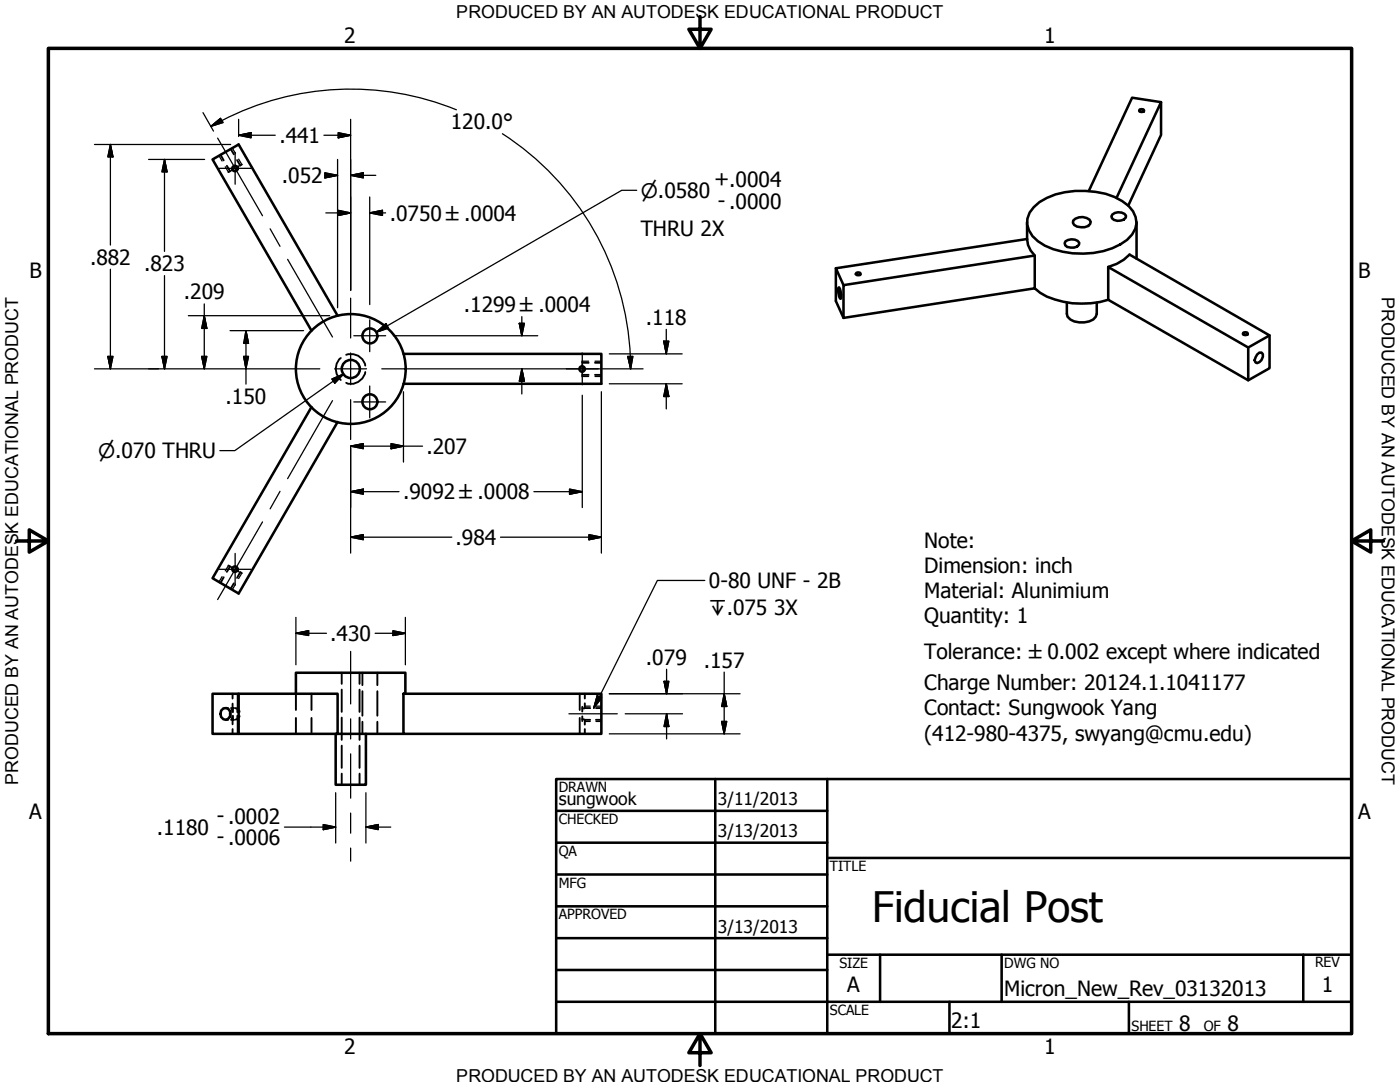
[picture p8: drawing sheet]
<svg xmlns="http://www.w3.org/2000/svg" width="279mm" height="216mm" viewBox="0 0 279 216" stroke-linecap="round" stroke-linejoin="round" font-family="sans-serif">
<!-- layer: Hidden (ANSI) -->
<g fill="none" stroke="#000" stroke-width=".51">
<path d="M222.8 39.5l8.9-19.1v6.5l-6.5 14.1M227.5 21.8h.7l.1 .3a.64 .64 0 0 1-1 0zM231.7 20.4l-5.8-.9-8.6 18.6M166.8 53.5v6.6l1.5 3.3M167.3 57.4l.1-.1 .2 .4a2.71 2.71 0 0 1 .2 1.9 2.43 2.43 0 0 1-.5-2.2zM168.3 56.9l38.2-5.9v6.5l-38.2 5.9zM170.9 54.4h.7l.2 .3a.64 .64 0 0 1-1 0zM205 44.3v3.5l.2 1.1 .5 1.1 .8 1M205 47.7l-38.2 5.8 1.5 3.4M206.3 41.3a13.4 13.4 0 0 1 10.4-3.2 13.5 13.5 0 0 1 8.5 3 4.2 4.2 0 0 1-.3 6.8 16.5 16.5 0 0 1-16.4 1.1 6 6 0 0 1-3.5-4.2v-1.2l.5-1.2zM206.5 57.5a14.2 14.2 0 0 0 9.3 3.1l3.7-.3 1.7-.5M212.7 48.1a2.05 2.05 0 0 1 2.7 .4 1.26 1.26 0 0 1-1.7 .9l-.7-.1-.4-.3-.1-.5z"/>
<path d="M214.2 44a2.47 2.47 0 0 1 3.2-.2l.3 .5a1.5 1.5 0 0 1-2 1l-.8-.1-.5-.3-.3-.5zM221.2 53.3l27.9 16v6.6l-27.9-16.1zM221.2 53.3l1.7-.7 1.4-.8 1.1-1 28 16.1-4.3 2.4M222 42.8a1.94 1.94 0 0 1 2.7 .3 1.33 1.33 0 0 1-1.7 1l-.7-.2-.4-.3-.1-.4zM226.8 44.3v7.3M67.4 63l-19.8-34.2-5.2 3 19.8 34.2M80.5 70.6h39.5v6h-39.5M212.9 60.4v2.2a2.31 2.31 0 0 0 2.5 1.7 3.5 3.5 0 0 0 3.3-1.1l.2-.6v-2.2M248.2 66.4h.7l.1 .2a.64 .64 0 0 1-1 0zM250.9 70.7l.4-.3h.5a1.33 1.33 0 0 1-.9 2.1l-.3-.2-.2-.4zM253.4 66.9v6.6l-4.3 2.4M62.2 81.2l-19.8 34.2 5.2 3 19.8-34.2"/>
<path d="M47.6 138.4h19.8v8h-19.8zM47.6 138.4h-5.2v8h5.2M59.1 138.4v-4.2h21.8v4.2M80.5 138.4h39.5v8h-39.5zM44.6 141.4l.5-.1a1.23 1.23 0 0 1 .9 1.2 1.23 1.23 0 0 1-.9 1.1 1.22 1.22 0 0 1-1.1-.9 1.22 1.22 0 0 1 .6-1.3zM46 142v.9M67 146.4v10.2h6v-10.2M67.4 146.4h13.1"/>
<circle cx="46.9" cy="33.6" r=".54"/>
<circle cx="70" cy="73.6" r="11"/>
<circle cx="70" cy="73.6" r="1.81"/>
<circle cx="73.8" cy="67" r="1.49"/>
<circle cx="116.2" cy="73.6" r=".54"/>
<circle cx="73.8" cy="80.2" r="1.49"/>
<circle cx="46.9" cy="113.6" r=".54"/>
</g>
<!-- layer: Visible (ANSI) -->
<g fill="none" stroke="#000" stroke-width=".38">
<path d="M44 30.9l.6 1.1M45.3 33.1l.6 1.1-.3 .2M46 29.7l.7 1.1M46.5 33.8l-.3 .2M47.3 31.9l.6 1.1 .4-.2M47.6 33.1l-.2 .2M68 71.4a2.87 2.87 0 0 0 0 4.4M69.1 70.8a2.85 2.85 0 0 1 3.8 2.2M72.9 74.2a2.85 2.85 0 0 1-3.8 2.2M116.2 72.1v.3h1.3M116.2 72.8v.3M116.2 74.1v.3"/>
<path d="M117.5 74.8h-1.3v.3M118.7 72.4h1.3M118.7 74.8h1.3M44.6 115.2l-.6 1.1M45.6 112.8l.3 .2-.6 1.1M46.2 113.2l.3 .1M46.7 116.4l-.7 1.1M47.4 113.9l.2 .1M48.3 114.4l-.4-.2-.6 1.1M46.4 138.4v1M47.4 138.4v3.3M59.1 138.4v3.3"/>
<path d="M62.2 138.4v3.3M68.2 134.2v2.3M68.2 137.6v4.4M71.8 134.2v2.3M71.8 137.6v4.4M72.3 134.2v2.5M72.3 137.9v4.9M75.3 134.2v2.5M75.3 137.9v4.9M115.7 138.4v3.3M116.7 138.4v1M45 141.3h.5"/>
<path d="M45 143.6h.5M46 142.9l.1 .2M46.1 141.3h.6l-.2 .1M46.1 141.8l-.1 .2M46.2 143.3l.3 .2M46.4 140.4v1M46.4 143.5v1M46.4 145.5v.9M46.5 143.5l.2 .1h-.6M46.5 141.4l-.3 .1M46.5 141.4v.7M46.5 142.8v.7"/>
<path d="M47 141.3l.4 .1M47.4 141.4l.4 .6M47.4 143.5l-.4 .1M47.4 141.4v.7M47.4 142.8v.7M47.4 143.3v3.1M47.8 142.9l-.4 .6M59.1 143.3v3.1M62.2 143.3v3.1M68.2 143.2v4.4M68.2 148.8v4.4M68.2 154.4v2.2"/>
<path d="M71.8 143.2v4.4M71.8 148.8v4.4M71.8 154.4v2.2M72.3 144v2.4M75.3 144v2.4M115.7 143.3v3.1M116.2 143.5h.2M116.2 141.4h.2M116.2 141v1M116.2 142.9v1M116.5 143.6h.2M116.7 141.3l-.2 .1"/>
<path d="M116.7 141.3h1.1M116.7 143.6h1.1M116.7 140.3v1M116.7 143.6v1M116.7 145.5v.9M118.9 141.3h1.1M118.9 143.6h1.1"/>
</g>
<!-- layer: Hidden Narrow (ANSI) -->
<g fill="none" stroke="#000" stroke-width=".25">
<path d="M43.7 31.1l.6 1M45 33.3l.6 1.1M46.4 29.5l.6 1.1M47.6 31.8l.7 1M116.2 72.1h1.3M116.2 75.1h1.3M118.7 72.1h1.3M118.7 75.1h1.3M44.3 115.1l-.6 1M45.6 112.8l-.6 1.1M47 116.6l-.6 1.1M48.3 114.4l-.7 1"/>
<path d="M116.7 140.9h1.1M116.7 144h1.1M118.9 140.9h1.1M118.9 144h1.1"/>
</g>
<!-- layer: Visible Narrow (ANSI) -->
<path d="M9.7 9.7h260v196.5h-260zM139.7 3.3v6.4l-2.2-3.9h4.4l-2.2 3.9M3.3 107.9h6.4l-3.9-2.2v4.5l3.9-2.3M269.7 107.9l3.9 2.3v-4.5l-3.9 2.2h6.4M139.7 206.2l2.2 3.9h-4.4l2.2-3.9v6.4" fill="none" stroke="#000" stroke-width=".7"/>
<!-- layer: Border (ANSI) -->
<g fill="none" stroke="#000" stroke-width=".51">
<path d="M111 155.4h158.7v50.8h-158.7zM142.7 155.4v50.8M165.1 155.4v50.8M111 161.8h54.1M111 168.1h54.1M111 174.5h54.1M165.1 171.2h104.6M111 180.8h54.1M111 187.2h54.1M111 193.5h54.1M111 199.9h158.7M165.1 190.5h104.6"/>
<path d="M175.6 190.5v9.4M189.5 199.9v6.3M199.9 190.5v9.4M225.3 199.9v6.3M260.1 190.5v9.4"/>
</g>
<!-- layer: Title (ANSI) -->
<g fill="none" stroke="#000" stroke-width=".25">
<path d="M43.8 33.6h6.3M46.9 30.4v6.4M70 59.5v7.9M31.6 73.6h32.2M66.8 73.6h6.4M70 70.4v6.4M70 79.8v7.9M70.6 67h6.4M73.8 63.8v6.4M73.8 77v6.4M76.2 73.6h52.1M113 73.6h6.4"/>
<path d="M116.2 70.4v6.4M70.6 80.2h6.4M43.8 113.6h6.3M46.9 110.4v6.4"/>
</g>
<!-- layer: Sketch Geometry (ANSI) -->
<path d="M43.4 27.6l9 15.5M53.9 45.7l2 3.4M57.4 51.8l9 15.4M66.4 79.9l-9 15.6M55.9 98l-2 3.5M52.4 104.1l-9 15.5M70 130v10.5M70 143.4v4M70 150.4v8.9M113.5 142.4h9.7M70 162.2v4M70 169.2v2.6" fill="none" stroke="#000" stroke-width=".25"/>
<!-- layer: Symbol (ANSI) -->
<g fill="none" stroke="#000" stroke-width=".25">
<path d="M18.9 28.8h25.1M22 28.8l.5 2.5h-1zM22 28.8v20.1M29.7 31.8h11.1M32.8 31.8l.5 2.5h-1zM32.8 31.8v18.4M40.5 22.5l2.1 3.7M42.1 25.2l1.9-1.6 .5 .8zM44.3 24l-2.2 1.2M44.3 28.8h1.7M47.6 27l2.5-.5v1zM47.6 27h7.3"/>
<path d="M47.6 23.8v3.4M64.6 27h5.4M64.8 34.5l2.6 .5-2.6 .5zM64.8 35h2.6M67.4 31.8v29.6M67.5 26.5l2.5 .5-2.5 .5zM70 35l2.5-.5v1zM70 23.8v34.1M70 35h5M73.8 39.3v21.5M91.1 21.9a55.8 55.8 0 0 0-46.8 2.2M100.3 26.7a55.8 55.8 0 0 1 25.5 44.4"/>
<path d="M22 53.7v19.9M32.8 55v18.6M65 42.5h5M67.5 42l2.5 .5-2.5 .5zM73.8 42.5l2.5-.5v1zM73.8 42.5h3.2M18.9 73.6h12.7M21.5 71.1h1l-.5 2.5zM32.3 71.1h1l-.5 2.5zM37.6 63h26.2M40.3 71.1h1l-.5 2.5zM40.8 63l.5 2.5h-1z"/>
<path d="M40.8 60.6v13M45.9 66h14.7M48.6 71.1h1l-.5 2.5zM49.1 66l.5 2.5h-1zM49.1 66v10.6M64 63h1.8M78.5 67h28.8M80.5 78.2v14M103.6 64.5h1l-.5 2.5zM104.1 73.6l.5 2.5h-1zM104.1 63.2v3.8M104.1 73.6v5"/>
<path d="M116.2 78.9v22.4M120 78.2v32.2M121.6 70.6h14.5M121.6 76.6h14.5M125.3 71.1h1l-.4 2.5zM125.8 71.1l.1 2.5M132.5 68.1h1l-.5 2.5zM133 76.6l.5 2.5h-1zM133 65.7v4.9M133 76.6v5M70 98.1l2.5-.5v1zM70 89l2.5-.5v1z"/>
<path d="M70 98.1h9.6M70 89.3v21.1M70 89h14.3M78 88.5l2.5 .5-2.5 .5zM106.6 98.1h9.6M113.7 97.6l2.5 .5-2.5 .5zM70 107.2l2.5-.5v1zM70 107.2h20.2M99.9 107.2h20.1M117.5 106.7l2.5 .5-2.5 .5zM59.1 126.4l2.5-.5v.9zM59.1 126.4h6.1"/>
<path d="M59.1 123.2v9.5M74.9 126.4h6M78.4 125.9l2.5 .5-2.5 .4zM80.9 123.2v9.5M121.6 138.4h26.1M132.5 136h1l-.5 2.4zM133 133.5v4.9M144.5 138.4l.5 2.6h-1zM144.5 134.1v12.3M67 158.2v10M73 158.2v10M121.6 146.4h26.1"/>
<path d="M124.8 142.4h11.4M133 142.4l.5 2.6h-1zM133 142.4v5M144 144h1l-.5 2.4zM56.8 165h10.2M64.5 164.5l2.5 .5-2.5 .5zM73 165l2.5-.5v1zM73 165h5"/>
</g>
<g fill="#000" stroke="#000" stroke-width=".25">
<path d="M22 28.8l.5 2.5zM22 28.8l.5 2.5h-1zM32.8 31.8l.5 2.5zM32.8 31.8l.5 2.5h-1zM42.1 25.2l1.9-1.6zM42.1 25.2l1.9-1.6 .5 .8zM47.6 27l2.5-.5zM47.6 27l2.5-.5v1zM64.8 35.5l2.6-.5zM64.8 34.5l2.6 .5-2.6 .5zM67.5 27.5l2.5-.5zM67.5 26.5l2.5 .5-2.5 .5z"/>
<path d="M70 35l2.5-.5zM70 35l2.5-.5v1zM67.5 43l2.5-.5zM67.5 42l2.5 .5-2.5 .5zM73.8 42.5l2.5-.5zM73.8 42.5l2.5-.5v1zM21.5 71.1l.5 2.5zM21.5 71.1h1l-.5 2.5zM32.3 71.1l.5 2.5zM32.3 71.1h1l-.5 2.5zM40.3 71.1l.5 2.5zM40.3 71.1h1l-.5 2.5z"/>
<path d="M40.8 63l.5 2.5zM40.8 63l.5 2.5h-1zM48.6 71.1l.5 2.5zM48.6 71.1h1l-.5 2.5zM49.1 66l.5 2.5zM49.1 66l.5 2.5h-1zM103.6 64.5l.5 2.5zM103.6 64.5h1l-.5 2.5zM104.1 73.6l.5 2.5zM104.1 73.6l.5 2.5h-1zM125.3 71.1l.6 2.5zM125.3 71.1h1l-.4 2.5z"/>
<path d="M132.5 68.1l.5 2.5zM132.5 68.1h1l-.5 2.5zM133 76.6l.5 2.5zM133 76.6l.5 2.5h-1zM70 98.1l2.5-.5zM70 98.1l2.5-.5v1zM70 89l2.5-.5zM70 89l2.5-.5v1zM78 89.5l2.5-.5zM78 88.5l2.5 .5-2.5 .5zM113.7 98.6l2.5-.5zM113.7 97.6l2.5 .5-2.5 .5z"/>
<path d="M70 107.2l2.5-.5zM70 107.2l2.5-.5v1zM117.5 107.7l2.5-.5zM117.5 106.7l2.5 .5-2.5 .5zM59.1 126.4l2.5-.5zM59.1 126.4l2.5-.5v.9zM78.4 126.8l2.5-.4zM78.4 125.9l2.5 .5-2.5 .4zM132.5 136l.5 2.4zM132.5 136h1l-.5 2.4zM133 142.4l.5 2.6zM133 142.4l.5 2.6h-1z"/>
<path d="M144 144l.5 2.4zM144 144h1l-.5 2.4zM144.5 138.4l.5 2.6zM144.5 138.4l.5 2.6h-1zM64.5 165.5l2.5-.5zM64.5 164.5l2.5 .5-2.5 .5zM73 165l2.5-.5zM73 165l2.5-.5v1z"/>
</g>
<!-- layer: Dimension (ANSI) -->
<path d="M127.1 38h-3l-49 28.3M66.2 75.6l2.4-1-1.8 1.9zM68.6 74.6l-21.7 15.3h-3M75.1 66.3l1.9-1.7 .5 .9zM140.7 115.8h-9.5l-12.7 25.5M119.2 138.8l.9 .5-1.6 2z" fill="none" stroke="#000" stroke-width=".25"/>
<path d="M68.6 74.6l-1.8 1.9zM66.2 75.6l2.4-1-1.8 1.9zM75.1 66.3l1.9-1.7zM75.1 66.3l1.9-1.7 .5 .9zM119.2 138.8l-.7 2.5zM119.2 138.8l.9 .5-1.6 2z" fill="#000" stroke="#000" stroke-width=".25"/>
<text font-size="8.4" x="174.1" y="183.9">Fiducial Post</text>
<g font-size="4.2">
<text x="68.7" y="8.6">2</text>
<text x="208.4" y="8.6">1</text>
<text x="55.8" y="28.5">.441</text>
<text x="90" y="25.8">120.0°</text>
<text x="56.3" y="36.5">.052</text>
<text x="142.5" y="37.2">+.0004</text>
<text x="143.3" y="41.5">- .0000</text>
<text x="77.8" y="44">.0750 ±.0004</text>
<text x="127.9" y="47.1">THRU 2X</text>
<text x="18" y="52.8">.882</text>
<text x="5.9" y="55.5">B</text>
<text x="28.8" y="54.1">.823</text>
<text x="36.7" y="59.8">.209</text>
<text x="271.1" y="55.5">B</text>
<text x="92.6" y="62.3">.1299 ±.0004</text>
<text x="128.9" y="64.8">.118</text>
<text x="45" y="80.6">.150</text>
<text x="85.1" y="90.6">.207</text>
<text x="80.5" y="99.6">.9092 ±.0008</text>
<text x="90.9" y="108.7">.984</text>
<text x="184.5" y="109.3">Note:</text>
<text x="141.5" y="117.3">0-80 UNF - 2B</text>
<text x="184.5" y="114.4">Dimension: inch</text>
<text x="184.5" y="119.4">Material: Alunimium</text>
<text x="154.5" y="122.7">3X</text>
<text x="184.5" y="124.4">Quantity: 1</text>
<text x="65.9" y="127.9">.430</text>
<text x="184.5" y="131.4">Tolerance: ±0.002 except where indicated</text>
<text x="128.9" y="132.7">.079</text>
<text x="140.5" y="133.3">.157</text>
<text x="184.5" y="137.7">Charge Number: 20124.1.1041177</text>
<text x="184.5" y="142.7">Contact: Sungwook Yang</text>
<text x="184.5" y="147.8">(412-980-4375, swyang@cmu.edu)</text>
<text x="5.8" y="163.4">A</text>
<text x="31.3" y="166.6">.1180</text>
<text x="43.2" y="164.2">- .0002</text>
<text x="271" y="163.4">A</text>
<text x="43.2" y="168.5">- .0006</text>
<text x="169.1" y="198">A</text>
<text x="263.8" y="198">1</text>
<text x="200.4" y="198.8">Micron_New_Rev_03132013</text>
<text x="189.8" y="205.1">2:1</text>
<text x="235.3" y="205.7">8</text>
<text x="245" y="205.7">8</text>
<text x="68.7" y="210.3">2</text>
<text x="208.4" y="210.3">1</text>
</g>
<g font-size="4">
<text x="127.9" y="39.5">⌀.0580</text>
<text x="19.6" y="91.4">⌀.070 THRU</text>
<text x="141.5" y="122.7">↧.075</text>
</g>
<g font-size="3.6">
<text x="91.1" y="3.6">PRODUCED BY AN AUTODESK EDUCATIONAL PRODUCT</text>
<text x="275.8" y="59.3" transform="rotate(90 275.8 59.3)">PRODUCED BY AN AUTODESK EDUCATIONAL PRODUCT</text>
<text x="3.6" y="156.6" transform="rotate(-90 3.6 156.6)">PRODUCED BY AN AUTODESK EDUCATIONAL PRODUCT</text>
<text x="91.1" y="215.9">PRODUCED BY AN AUTODESK EDUCATIONAL PRODUCT</text>
</g>
<g font-size="3.5">
<text x="111.5" y="160.6">sungwook</text>
<text x="143.3" y="160.7">3/11/2013</text>
<text x="143.3" y="167.1">3/13/2013</text>
<text x="143.3" y="186.1">3/13/2013</text>
</g>
<g font-size="2.8">
<text x="111.5" y="158">DRAWN</text>
<text x="111.5" y="164.4">CHECKED</text>
<text x="111.5" y="170.8">QA</text>
<text x="165.6" y="173.7">TITLE</text>
<text x="111.5" y="177.1">MFG</text>
<text x="111.5" y="183.5">APPROVED</text>
<text x="167.5" y="193.1">SIZE</text>
<text x="200.4" y="193.1">DWG NO</text>
<text x="262.4" y="193">REV</text>
<text x="165.6" y="202.5">SCALE</text>
<text x="225.8" y="205.7">SHEET</text>
<text x="240.2" y="205.7">OF</text>
</g>
</svg>
